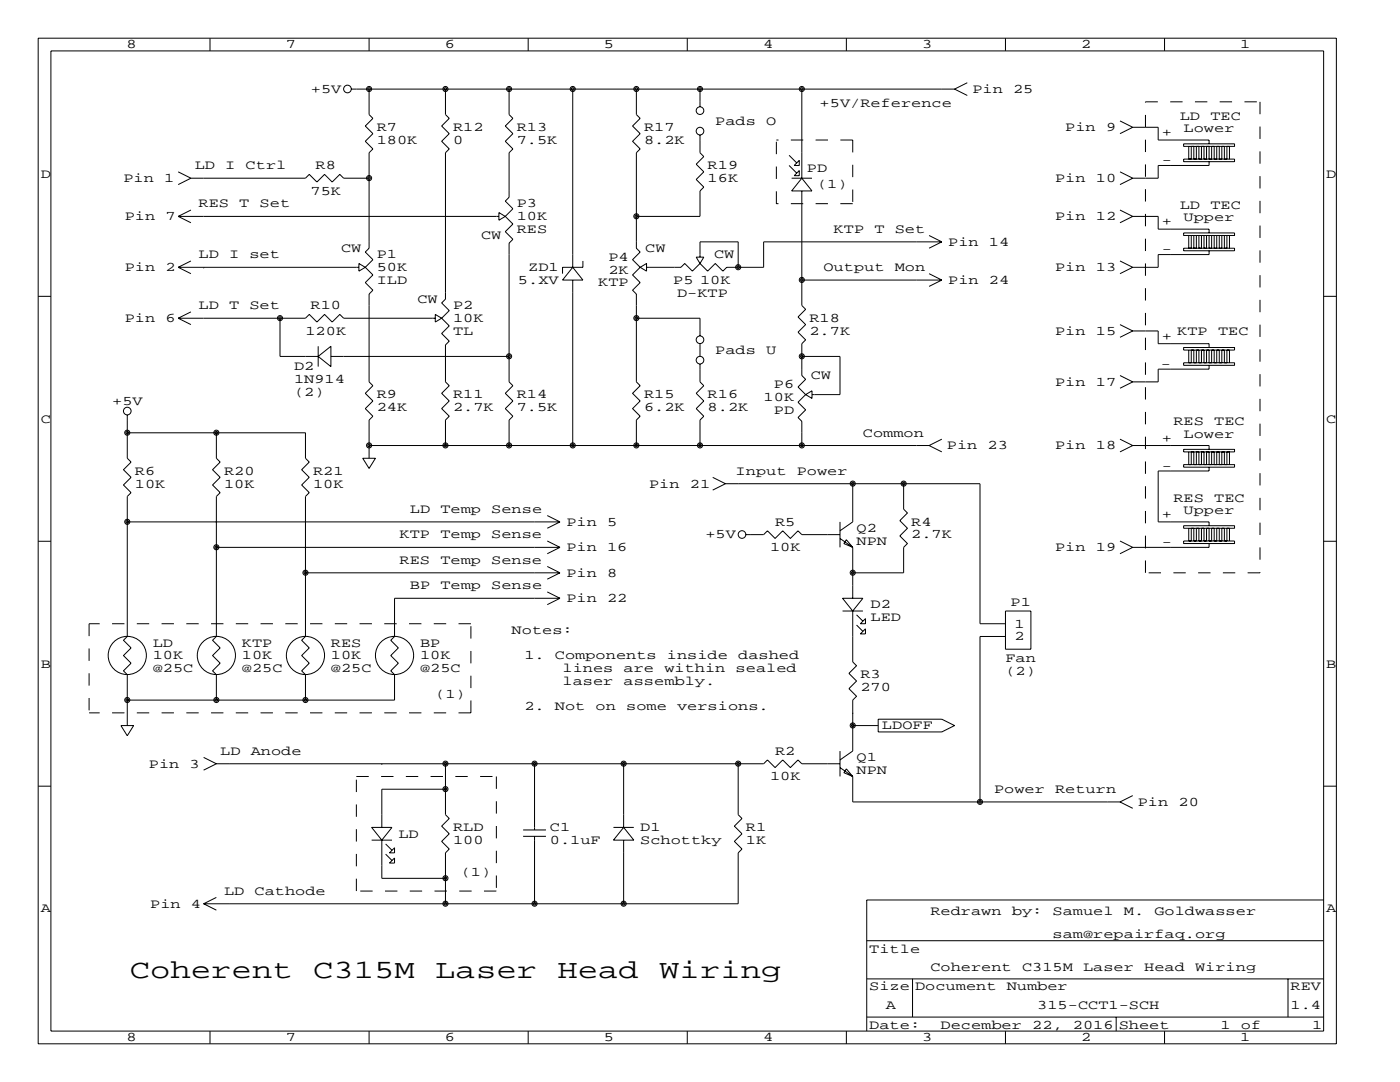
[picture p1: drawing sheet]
<svg xmlns="http://www.w3.org/2000/svg" width="279mm" height="216mm" viewBox="0 0 279 216" stroke-linecap="round" stroke-linejoin="round" font-family="sans-serif">
<g fill="none" stroke="#000" stroke-width=".2">
<path d="M7.6 7.6h259.1v200.7h-259.1zM10.2 10.2h254v195.5h-254zM41.9 7.6v2.6M70.1 17.8h120.4M73.7 7.6v2.6M73.7 17.8v5.1l.7 .7-1.5 1.5 1.5 1.6-1.5 1.5 1.5 1.5-.7 .8v19l-.8 .8 1.5 1.5-1.5 1.5M88.9 17.8v5.1l.8 .7-1.6 1.5 1.6 1.6-1.6 1.5 1.6 1.5-.8 .8v29.2l-.8 .8 1.6 1.5-1.6 1.5M101.6 17.8v5.1l.8 .7-1.6 1.5 1.6 1.6-1.6 1.5 1.6 1.5-.8 .8v8.9l-.8 .7 1.6 1.6-1.6 1.5M105.4 7.6v2.6M114.3 17.8v35.5M127 17.8v5.1l.8 .7-1.6 1.5 1.6 1.6-1.6 1.5 1.6 1.5-.8 .8v19l.8 .8-1.6 1.5 1.6 1.5M137.2 7.6v2.6"/>
<path d="M139.7 17.8v3.5M160 17.8v17.8M168.9 7.6v2.6M190.5 17.8l2.5 1.2M193 16.5l-2.5 1.3M200.7 7.6v2.6M232.4 7.6v2.6M35.6 34.3l2.5 1.3M38.1 35.6h22.9l.7-.8 1.5 1.5 1.6-1.5 1.5 1.5 1.5-1.5 .8 .8h5.1M38.1 35.6l-2.5 1.2M139.7 26.9v3.6l.8 .7-1.6 1.6 1.6 1.5-1.6 1.5 1.6 1.5-.8 .8v5.1h-12.7M157.5 33l1.5 1.5"/>
<path d="M157.5 31l1.5 1.5M158 35.6h4.1M158.5 33l1-1v1zM158.5 35.1l1-1.1v1.1zM160 38.1v22.9l.8 .7-1.5 1.5 1.5 1.6-1.5 1.5 1.5 1.5-.8 .8v6.3l.8 .8-1.5 1.5 1.5 1.5M160 35.6l2.1 2.5h-4.1zM223.5 24.1l2.6 1.3M223.5 34.3l2.6 1.3M226.1 25.4l-2.6 1.3M226.1 25.4h5v2.5h10.2v.8M226.1 35.6l-2.6 1.2M236.2 28.7h10.2v.5h-10.2z"/>
<path d="M236.2 31.7h10.2v.6h-10.2zM237.2 29.2v2.5M237.7 29.2v2.5M238.3 29.2v2.5M238.8 29.2v2.5M239.3 29.2v2.5M239.8 29.2v2.5M240.3 29.2v2.5M240.8 29.2v2.5M241.3 32.3v.7h-10.2v2.6h-5M241.3 29.2v2.5M241.8 29.2v2.5"/>
<path d="M242.3 29.2v2.5M242.8 29.2v2.5M243.3 29.2v2.5M243.8 29.2v2.5M244.3 29.2v2.5M244.9 29.2v2.5M245.4 29.2v2.5M7.6 59.1h2.6M35.6 53.3h36M35.6 43.2h64M35.6 53.3l2.5 1.3M35.6 43.2l2.5 1.2"/>
<path d="M38.1 52.1l-2.5 1.2M38.1 41.9l-2.5 1.3M40.6 53.3h.1M71.6 52.6l1.3 .7-1.3 .8zM72.9 53.3l1.5 1.6-1.5 1.5 1.5 1.5-.7 .8v17.5l.7 .8-1.5 1.5 1.5 1.5-1.5 1.5 1.5 1.6-.7 .7v7.6M99.6 42.4l1.2 .8-1.2 .7zM100.8 43.2l1.6 1.5-1.6 1.5 1.6 1.6-.8 .7v27.7l.8 .8-1.6 1.5 1.6 1.5-1.6 1.5 1.6 1.6-.8 .7v5.1M114.3 53.3l2 2.6h-4zM114.3 55.9v33M116.3 52.1v1.2h-4v1.3M127.8 53.3l-1.6 1.6 1.6 1.5-1.6 1.5 .8 .8v17.5l.8 .8-1.6 1.5 1.6 1.5-1.6 1.5 1.6 1.6-.8 .7v5.1M127.8 53.3l1.2-.7v1.5z"/>
<path d="M138.9 51.3h1.6l-.8 1.3zM139.7 52.6l-1.5 1.5-1.5-1.5-.8 .7h-6.9M139.7 51.3v-3h7.6v5M160 55.9h28M185.4 54.6l2.6 1.3M185.4 47l2.6 1.3M188 48.3h-35.6v5h-7.4l-.7 .8-1.6-1.5-1.5 1.5-1.5-1.5M188 55.9l-2.6 1.2M188 48.3l-2.6 1.2M223.5 52.1l2.6 1.2M223.5 41.9l2.6 1.3M226.1 53.3l-2.6 1.3"/>
<path d="M226.1 43.2l-2.6 1.2M226.1 43.2h5v2.5h10.2v.8M236.2 46.5h10.2v.5h-10.2zM236.2 49.5h10.2v.5h-10.2zM237.2 47v2.5M237.7 47v2.5M238.3 47v2.5M238.8 47v2.5M239.3 47v2.5M239.8 47v2.5M240.3 47v2.5M240.8 47v2.5"/>
<path d="M241.3 50v.8h-10.2v2.5h-5M241.3 47v2.5M241.8 47v2.5M242.3 47v2.5M242.8 47v2.5M243.3 47v2.5M243.8 47v2.5M244.3 47v2.5M244.9 47v2.5M245.4 47v2.5M264.2 59.1h2.5M35.6 63.5h25.4l.7-.8 1.5 1.6 1.6-1.6 1.5 1.6 1.5-1.6 .8 .8h18.3"/>
<path d="M35.6 63.5l2.5 1.3M38.1 62.2l-2.5 1.3M55.9 63.5v7.6h7.6M63.5 71.1l2.5-2v4.1zM63.5 69.1v4.1M66 71.1h35.6M86.9 62.7l1.2 .8-1.2 .8zM88.1 63.5l1.6 1.5-1.6 1.5 1.6 1.6-.8 .7v7.4l.8 .8-1.6 1.5 1.6 1.5-1.6 1.5 1.6 1.6-.8 .7v5.1M127 63.5h12.7v3.6M139.7 68.6v2.5M139.7 72.6v3.6l.8 .8-1.6 1.5 1.6 1.5-1.6 1.5 1.6 1.6-.8 .7v5.1M160 71.1h7.6v7.6h-5.5"/>
<path d="M160.8 78.7l-1.5 1.6 1.5 1.5-1.5 1.5 .7 .8v4.8M160.8 78.7l1.3-.7v1.5zM223.5 64.8l2.6 1.2M223.5 74.9l2.6 1.3M226.1 66h5v2.6h10.2v.7M226.1 66l-2.6 1.3M226.1 76.2l-2.6 1.3M236.2 69.3h10.2v.5h-10.2zM236.2 72.4h10.2v.5h-10.2zM237.2 69.8v2.6M237.7 69.8v2.6M238.3 69.8v2.6"/>
<path d="M238.8 69.8v2.6M239.3 69.8v2.6M239.8 69.8v2.6M240.3 69.8v2.6M240.8 69.8v2.6M241.3 69.8v2.6M241.3 72.9v.8h-10.2v2.5h-5M241.8 69.8v2.6M242.3 69.8v2.6M242.8 69.8v2.6M243.3 69.8v2.6M243.8 69.8v2.6"/>
<path d="M244.3 69.8v2.6M244.9 69.8v2.6M245.4 69.8v2.6M25.4 82.8v8.6l.8 .8-1.6 1.5 1.6 1.5-1.6 1.6 1.6 1.5-.8 .8v27.9l-.8 .8 1.6 1.5-1.6 1.5 1.6 1.5-1.6 1.6 .8 .7v10.2M25.4 86.4h35.6v5l.7 .8-1.5 1.5 1.5 1.5-1.5 1.6 1.5 1.5-.7 .8v27.9l-.8 .8 1.5 1.5-1.5 1.5 1.5 1.5-1.5 1.6 .8 .7v5.1M43.2 86.4v5l.7 .8-1.5 1.5 1.5 1.5-1.5 1.6 1.5 1.5-.7 .8v27.9l-.8 .8 1.5 1.5-1.5 1.5 1.5 1.5-1.5 1.6 .8 .7v5.1M72.4 91.4h2.5l-1.2 2.1zM73.7 88.9h111.7M142.2 95.2l2.6 1.3M144.8 96.5l-2.6 1.3M144.8 96.5h50.8v28h5.1M170.2 96.5v7.6l-2.6 1.8"/>
<path d="M180.3 96.5v5.1l.8 .8-1.5 1.5 1.5 1.5-1.5 1.5 1.5 1.6-.8 .7v5.1h-10.1M185.4 88.9l2.6 1.3M188 87.6l-2.6 1.3M223.5 87.6l2.6 1.3M226.1 88.9h15.2v.8M226.1 88.9l-2.6 1.3M228.6 88.9h.1M236.2 89.7h10.2v.5h-10.2zM236.2 92.7h10.2v.5h-10.2zM237.2 90.2v2.5M237.7 90.2v2.5M238.3 90.2v2.5"/>
<path d="M238.8 90.2v2.5M239.3 90.2v2.5M239.8 90.2v2.5M240.3 90.2v2.5M240.8 90.2v2.5M241.3 90.2v2.5M241.3 93.2v.8h-10.2v10.1h10.2v.8M241.8 90.2v2.5M242.3 90.2v2.5M242.8 90.2v2.5M243.3 90.2v2.5M243.8 90.2v2.5"/>
<path d="M244.3 90.2v2.5M244.9 90.2v2.5M245.4 90.2v2.5M7.6 108h2.6M25.4 104.1h86.4M43.2 109.2h68.6M61 114.3h50.8M109.2 102.9l2.6 1.2M109.2 107.9l2.6 1.3M109.2 113l2.6 1.3M109.2 118.1l2.6 1.3M111.8 104.1l-2.6 1.3"/>
<path d="M111.8 109.2l-2.6 1.3M111.8 119.4h-33.1v7.6l-.7 .8 1.5 1.5-1.5 1.5 1.5 1.5-1.5 1.6 .7 .7v5.1h-53.3M111.8 114.3l-2.6 1.3M111.8 119.4l-2.6 1.2M148.8 106.7h3.6l.8-.8 1.5 1.5 1.5-1.5 1.5 1.5 1.6-1.5 .7 .8h7.6M167.6 104.1v5.1M167.6 107.4l2.6 1.8M168.1 119.4h4.1l-2 2.5zM168.9 107.7l1.3 1.5-1.8-.7zM170.2 109.2v10.2M223.5 107.9l2.6 1.3M226.1 109.2l-2.6 1.3"/>
<path d="M228.6 109.2h.1M236.2 104.9h10.2v.5h-10.2zM236.2 107.9h10.2v.6h-10.2zM237.2 105.4v2.5M237.7 105.4v2.5M238.3 105.4v2.5M238.8 105.4v2.5M239.3 105.4v2.5M239.8 105.4v2.5M240.3 105.4v2.5M240.8 105.4v2.5M241.3 105.4v2.5"/>
<path d="M241.3 108.5v.7h-15.2M241.8 105.4v2.5M242.3 105.4v2.5M242.8 105.4v2.5M243.3 105.4v2.5M243.8 105.4v2.5M244.3 105.4v2.5M244.9 105.4v2.5M245.4 105.4v2.5M264.2 108h2.5M168.1 121.9h4.1M170.2 121.9v10.2l.7 .7-1.5 1.6 1.5 1.5-1.5 1.5 1.5 1.5-.7 .8v10.2l-2.6 1.7"/>
<path d="M170.9 122.7l1.3 1.3M170.9 124.7l1.3 1.3M171.7 124.5l1-1.1v1.1zM172.7 125.5v1h-1zM200.7 121.9h5v7.6h-5zM200.7 127h-5.1v33M7.6 156.9h2.6M24.1 144.8h2.6l-1.3 2zM40.6 151.1l2.6 1.3M43.2 152.4h109.2l.8-.8 1.5 1.6 1.5-1.6 1.5 1.6 1.6-1.6 .7 .8h7.6M43.2 152.4l-2.6 1.3M76.2 152.4h.1"/>
<path d="M88.9 157.5h.1M88.9 152.4v10.2l.8 .7-1.6 1.5 1.6 1.6-1.6 1.5 1.6 1.5-.8 .8v10.1M88.9 157.5h-12.7v7.6M106.7 152.4v13.2M124.5 152.4v12.7M147.3 152.4v10.2l.8 .7-1.5 1.5 1.5 1.6-1.5 1.5 1.5 1.5-.8 .8v10.1h-106.7M167.6 149.9v5M167.6 153.2l2.6 1.7M168.9 153.4l1.3 1.5-1.8-.7zM170.2 142.2h.1M170.2 154.9v5.1h53.3M170.2 144.8h5.1"/>
<path d="M175.3 143.5h12.7l2.5 1.3-2.5 1.2h-12.7zM226.1 158.7l-2.6 1.3M264.2 156.9h2.5M43.2 179.1l-2.6 1.2M74.2 167.6h4M74.2 165.1h4l-2 2.5zM76.2 167.6v7.7h12.7M77 168.4l1.2 1.3M77 170.4l1.2 1.3M78.7 169.2v1h-1zM78.7 171.2v1h-1zM88.9 175.3h.1"/>
<path d="M104.4 166.9h4.6M104.4 165.6h4.6M106.7 166.9v13.4M122.4 165.1h4.1M124.5 167.6v12.7M124.5 165.1l2 2.5h-4.1zM223.5 160l2.6 1.3M264.2 179.6h-91.2v26.1M40.6 180.3l2.6 1.3M173 195.3h91.2M173 187.7h91.2M182.1 195.3v7.6"/>
<path d="M257 195.3v7.6M41.9 205.7v2.6M73.7 205.7v2.6M105.4 205.7v2.6M137.2 205.7v2.6M168.9 205.7v2.6M173 202.9h91.2M200.7 205.7v2.6M222.8 202.9v2.8M232.4 205.7v2.6"/>
<circle cx="69.3" cy="17.8" r=".76"/>
<circle cx="73.7" cy="17.8" r=".51"/>
<circle cx="73.7" cy="17.8" r=".25"/>
<circle cx="88.9" cy="17.8" r=".51"/>
<circle cx="88.9" cy="17.8" r=".25"/>
<circle cx="101.6" cy="17.8" r=".51"/>
<circle cx="101.6" cy="17.8" r=".25"/>
<circle cx="114.3" cy="17.8" r=".51"/>
<circle cx="114.3" cy="17.8" r=".25"/>
<circle cx="127" cy="17.8" r=".51"/>
<circle cx="127" cy="17.8" r=".25"/>
<circle cx="139.7" cy="17.8" r=".51"/>
<circle cx="139.7" cy="17.8" r=".25"/>
<circle cx="160" cy="17.8" r=".51"/>
<circle cx="160" cy="17.8" r=".25"/>
<circle cx="73.7" cy="35.5" r=".51"/>
<circle cx="73.7" cy="35.5" r=".25"/>
<circle cx="139.7" cy="22.1" r=".76"/>
<circle cx="139.7" cy="26.2" r=".76"/>
<circle cx="127" cy="43.2" r=".51"/>
<circle cx="127" cy="43.2" r=".25"/>
<circle cx="147.3" cy="53.3" r=".51"/>
<circle cx="147.3" cy="53.3" r=".25"/>
<circle cx="160" cy="55.9" r=".51"/>
<circle cx="160" cy="55.9" r=".25"/>
<circle cx="55.9" cy="63.5" r=".51"/>
<circle cx="55.9" cy="63.5" r=".25"/>
<circle cx="101.6" cy="71.1" r=".51"/>
<circle cx="101.6" cy="71.1" r=".25"/>
<circle cx="127" cy="63.5" r=".51"/>
<circle cx="127" cy="63.5" r=".25"/>
<circle cx="139.7" cy="71.9" r=".76"/>
<circle cx="139.7" cy="67.8" r=".76"/>
<circle cx="160" cy="71.1" r=".51"/>
<circle cx="160" cy="71.1" r=".25"/>
<circle cx="25.4" cy="86.3" r=".51"/>
<circle cx="25.4" cy="82" r=".76"/>
<circle cx="25.4" cy="86.3" r=".25"/>
<circle cx="43.2" cy="86.3" r=".51"/>
<circle cx="43.2" cy="86.3" r=".25"/>
<circle cx="73.7" cy="88.9" r=".51"/>
<circle cx="73.7" cy="88.9" r=".25"/>
<circle cx="88.9" cy="88.9" r=".51"/>
<circle cx="88.9" cy="88.9" r=".25"/>
<circle cx="101.6" cy="88.9" r=".51"/>
<circle cx="101.6" cy="88.9" r=".25"/>
<circle cx="114.3" cy="88.9" r=".51"/>
<circle cx="114.3" cy="88.9" r=".25"/>
<circle cx="127" cy="88.9" r=".51"/>
<circle cx="127" cy="88.9" r=".25"/>
<circle cx="139.7" cy="88.9" r=".51"/>
<circle cx="139.7" cy="88.9" r=".25"/>
<circle cx="160" cy="88.9" r=".51"/>
<circle cx="160" cy="88.9" r=".25"/>
<circle cx="170.2" cy="96.5" r=".51"/>
<circle cx="170.2" cy="96.5" r=".25"/>
<circle cx="180.3" cy="96.5" r=".51"/>
<circle cx="180.3" cy="96.5" r=".25"/>
<circle cx="25.4" cy="104.1" r=".51"/>
<circle cx="25.4" cy="104.1" r=".25"/>
<circle cx="43.2" cy="109.2" r=".51"/>
<circle cx="43.2" cy="109.2" r=".25"/>
<circle cx="61" cy="114.3" r=".51"/>
<circle cx="61" cy="114.3" r=".25"/>
<circle cx="148.1" cy="106.7" r=".76"/>
<circle cx="170.2" cy="114.3" r=".51"/>
<circle cx="170.2" cy="114.3" r=".25"/>
<circle cx="25.4" cy="130.8" r="3.8"/>
<circle cx="25.4" cy="139.7" r=".51"/>
<circle cx="25.4" cy="139.7" r=".25"/>
<circle cx="43.2" cy="130.8" r="3.8"/>
<circle cx="43.2" cy="139.7" r=".51"/>
<circle cx="43.2" cy="139.7" r=".25"/>
<circle cx="61" cy="130.8" r="3.8"/>
<circle cx="61" cy="139.7" r=".51"/>
<circle cx="61" cy="139.7" r=".25"/>
<circle cx="78.7" cy="130.8" r="3.8"/>
<circle cx="88.9" cy="157.5" r=".51"/>
<circle cx="88.9" cy="152.4" r=".51"/>
<circle cx="88.9" cy="157.5" r=".25"/>
<circle cx="88.9" cy="152.4" r=".25"/>
<circle cx="106.7" cy="152.4" r=".51"/>
<circle cx="106.7" cy="152.4" r=".25"/>
<circle cx="124.5" cy="152.4" r=".51"/>
<circle cx="124.5" cy="152.4" r=".25"/>
<circle cx="147.3" cy="152.4" r=".51"/>
<circle cx="147.3" cy="152.4" r=".25"/>
<circle cx="170.2" cy="144.8" r=".51"/>
<circle cx="170.2" cy="144.8" r=".25"/>
<circle cx="195.6" cy="160" r=".51"/>
<circle cx="195.6" cy="160" r=".25"/>
<circle cx="88.9" cy="175.2" r=".51"/>
<circle cx="88.9" cy="175.2" r=".25"/>
<circle cx="88.9" cy="180.3" r=".51"/>
<circle cx="88.9" cy="180.3" r=".25"/>
<circle cx="106.7" cy="180.3" r=".51"/>
<circle cx="106.7" cy="180.3" r=".25"/>
<circle cx="124.5" cy="180.3" r=".51"/>
<circle cx="124.5" cy="180.3" r=".25"/>
</g>
<g fill="none" stroke="#000" stroke-width=".2" stroke-dasharray="2.5" stroke-linecap="butt">
<path d="M170.2 27.9h-15.3M170.2 27.9v12.7M228.6 20.3h22.9M251.5 20.3v94M154.9 40.6v-12.7M170.2 40.6h-15.3M228.6 114.3v-94M251.5 114.3h-22.9M17.8 124.5v17.7M94 124.5h-76.2M71.1 154.9h28M94 142.2v-17.7"/>
<path d="M94 142.2h-76.2M99.1 154.9v22.9M71.1 177.8v-22.9M99.1 177.8h-28"/>
</g>
<g font-size="5.3">
<text x="25.9" y="195.1">Coherent</text>
<text x="62.5" y="195.1">C315M</text>
<text x="86.9" y="195.1">Laser</text>
<text x="111.3" y="195.1">Head</text>
<text x="131.6" y="195.1">Wiring</text>
</g>
<g font-size="2.6">
<text x="25.3" y="9.7">8</text>
<text x="57" y="9.7">7</text>
<text x="88.8" y="9.7">6</text>
<text x="120.5" y="9.7">5</text>
<text x="152.3" y="9.7">4</text>
<text x="184" y="9.7">3</text>
<text x="215.8" y="9.7">2</text>
<text x="247.5" y="9.7">1</text>
<text x="62.1" y="18.5">+5V</text>
<text x="163.6" y="21.3">+5V/Reference</text>
<text x="194.1" y="18.5">Pin</text>
<text x="202.2" y="18.5">25</text>
<text x="235.5" y="23.9">LD</text>
<text x="241.6" y="23.9">TEC</text>
<text x="75.2" y="26.2">R7</text>
<text x="75.2" y="28.7">180K</text>
<text x="90.4" y="26.2">R12</text>
<text x="90.4" y="28.7">0</text>
<text x="103.1" y="26.2">R13</text>
<text x="103.1" y="28.7">7.5K</text>
<text x="128.5" y="26.2">R17</text>
<text x="128.5" y="28.7">8.2K</text>
<text x="142.7" y="24.9">Pads</text>
<text x="152.9" y="24.9">O</text>
<text x="212.6" y="26.2">Pin</text>
<text x="220.7" y="26.2">9</text>
<text x="231.9" y="27.2">+</text>
<text x="236.2" y="26.4">Lower</text>
<text x="8.1" y="35.5">D</text>
<text x="38.9" y="33.8">LD</text>
<text x="45" y="33.8">I</text>
<text x="49" y="33.8">Ctrl</text>
<text x="63" y="33.8">R8</text>
<text x="141.2" y="33.8">R19</text>
<text x="161" y="34.3">PD</text>
<text x="231.9" y="32.8">-</text>
<text x="264.7" y="35.5">D</text>
<text x="24.6" y="36.3">Pin</text>
<text x="32.8" y="36.3">1</text>
<text x="39.6" y="41.4">RES</text>
<text x="47.8" y="41.4">T</text>
<text x="51.8" y="41.4">Set</text>
<text x="62" y="38.9">75K</text>
<text x="103.1" y="41.4">P3</text>
<text x="141.2" y="36.3">16K</text>
<text x="163.1" y="37.6">(1)</text>
<text x="210.6" y="36.3">Pin</text>
<text x="218.7" y="36.3">10</text>
<text x="235.5" y="41.7">LD</text>
<text x="241.6" y="41.7">TEC</text>
<text x="24.9" y="43.9">Pin</text>
<text x="33" y="43.9">7</text>
<text x="96" y="47.8">CW</text>
<text x="103.1" y="43.9">10K</text>
<text x="103.1" y="46.5">RES</text>
<text x="166.4" y="46.5">KTP</text>
<text x="174.5" y="46.5">T</text>
<text x="178.6" y="46.5">Set</text>
<text x="210.6" y="43.9">Pin</text>
<text x="218.7" y="43.9">12</text>
<text x="231.9" y="45">+</text>
<text x="236.2" y="44.2">Upper</text>
<text x="39.6" y="51.6">LD</text>
<text x="45.7" y="51.6">I</text>
<text x="49.8" y="51.6">set</text>
<text x="68.1" y="50.3">CW</text>
<text x="75.2" y="51.6">P1</text>
<text x="121.4" y="52.1">P4</text>
<text x="128.8" y="50.3">CW</text>
<text x="142.5" y="51.6">CW</text>
<text x="189.2" y="49">Pin</text>
<text x="197.4" y="49">14</text>
<text x="231.9" y="50.5">-</text>
<text x="24.9" y="54.1">Pin</text>
<text x="33" y="54.1">2</text>
<text x="75.2" y="54.1">50K</text>
<text x="75.2" y="56.6">ILD</text>
<text x="103.4" y="56.6">5.XV</text>
<text x="105.4" y="54.1">ZD1</text>
<text x="119.4" y="57.1">KTP</text>
<text x="121.4" y="54.6">2K</text>
<text x="134.4" y="56.6">P5 10K</text>
<text x="135.1" y="59.2">D-KTP</text>
<text x="164.3" y="54.1">Output</text>
<text x="178.6" y="54.1">Mon</text>
<text x="189.2" y="56.6">Pin</text>
<text x="197.4" y="56.6">24</text>
<text x="210.6" y="54.1">Pin</text>
<text x="218.7" y="54.1">13</text>
<text x="24.9" y="64.3">Pin</text>
<text x="33" y="64.3">6</text>
<text x="39.6" y="61.7">LD</text>
<text x="45.7" y="61.7">T</text>
<text x="49.8" y="61.7">Set</text>
<text x="62" y="61.7">R10</text>
<text x="83.3" y="60.5">CW</text>
<text x="90.4" y="61.7">P2</text>
<text x="90.4" y="64.3">10K</text>
<text x="161.5" y="64.3">R18</text>
<text x="61" y="66.8">120K</text>
<text x="90.4" y="66.8">TL</text>
<text x="142.7" y="70.6">Pads</text>
<text x="152.9" y="70.6">U</text>
<text x="161.5" y="66.8">2.7K</text>
<text x="210.6" y="66.8">Pin</text>
<text x="218.7" y="66.8">15</text>
<text x="231.9" y="67.8">+</text>
<text x="234.9" y="66.8">KTP</text>
<text x="243.1" y="66.8">TEC</text>
<text x="58.7" y="73.9">D2</text>
<text x="58.7" y="76.5">1N914</text>
<text x="154.4" y="77.5">P6</text>
<text x="161.8" y="75.7">CW</text>
<text x="210.6" y="77">Pin</text>
<text x="218.7" y="77">17</text>
<text x="231.6" y="73.4">-</text>
<text x="22.4" y="80.8">+5V</text>
<text x="58.7" y="79">(2)</text>
<text x="75.2" y="79.5">R9</text>
<text x="75.2" y="82">24K</text>
<text x="90.4" y="79.5">R11</text>
<text x="90.4" y="82">2.7K</text>
<text x="103.1" y="79.5">R14</text>
<text x="103.1" y="82">7.5K</text>
<text x="128.5" y="79.5">R15</text>
<text x="128.5" y="82">6.2K</text>
<text x="141.2" y="79.5">R16</text>
<text x="141.2" y="82">8.2K</text>
<text x="152.4" y="80">10K</text>
<text x="154.4" y="82.5">PD</text>
<text x="8.1" y="84.3">C</text>
<text x="172.2" y="87.1">Common</text>
<text x="189" y="89.7">Pin</text>
<text x="197.1" y="89.7">23</text>
<text x="210.6" y="89.7">Pin</text>
<text x="218.7" y="89.7">18</text>
<text x="231.9" y="88.1">+</text>
<text x="234.2" y="84.8">RES</text>
<text x="236.2" y="87.4">Lower</text>
<text x="242.3" y="84.8">TEC</text>
<text x="264.7" y="84.3">C</text>
<text x="26.9" y="94.7">R6</text>
<text x="44.7" y="94.7">R20</text>
<text x="62.5" y="94.7">R21</text>
<text x="146.8" y="94.7">Input</text>
<text x="159" y="94.7">Power</text>
<text x="231.9" y="93.7">-</text>
<text x="26.9" y="97.3">10K</text>
<text x="44.7" y="97.3">10K</text>
<text x="62.5" y="97.3">10K</text>
<text x="129.5" y="97.3">Pin</text>
<text x="137.7" y="97.3">21</text>
<text x="234.2" y="100.1">RES</text>
<text x="242.3" y="100.1">TEC</text>
<text x="79.8" y="107.4">KTP</text>
<text x="81.8" y="102.4">LD</text>
<text x="87.9" y="102.4">Temp</text>
<text x="87.9" y="107.4">Temp</text>
<text x="98" y="102.4">Sense</text>
<text x="98" y="107.4">Sense</text>
<text x="113" y="104.9">Pin</text>
<text x="121.2" y="104.9">5</text>
<text x="140.8" y="107.4">+5V</text>
<text x="154.7" y="104.9">R5</text>
<text x="170.9" y="106.2">Q2</text>
<text x="181.9" y="104.9">R4</text>
<text x="181.9" y="107.4">2.7K</text>
<text x="231.9" y="103.4">+</text>
<text x="236.2" y="102.6">Upper</text>
<text x="79.8" y="112.5">RES</text>
<text x="87.9" y="112.5">Temp</text>
<text x="98" y="112.5">Sense</text>
<text x="113" y="110">Pin</text>
<text x="121.2" y="110">16</text>
<text x="153.7" y="110">10K</text>
<text x="170.9" y="108.7">NPN</text>
<text x="210.6" y="110">Pin</text>
<text x="218.7" y="110">19</text>
<text x="231.9" y="109">-</text>
<text x="81.8" y="117.6">BP</text>
<text x="87.9" y="117.6">Temp</text>
<text x="98" y="117.6">Sense</text>
<text x="113" y="115.1">Pin</text>
<text x="121.2" y="115.1">8</text>
<text x="113" y="120.1">Pin</text>
<text x="121.2" y="120.1">22</text>
<text x="173.7" y="121.4">D2</text>
<text x="173.7" y="124">LED</text>
<text x="201.7" y="120.9">P1</text>
<text x="202.4" y="125.2">1</text>
<text x="30.5" y="129">LD</text>
<text x="30.5" y="131.6">10K</text>
<text x="48.3" y="129">KTP</text>
<text x="48.3" y="131.6">10K</text>
<text x="66" y="129">RES</text>
<text x="66" y="131.6">10K</text>
<text x="83.8" y="129">BP</text>
<text x="83.8" y="131.6">10K</text>
<text x="102.1" y="126.5">Notes:</text>
<text x="104.6" y="131.6">1.</text>
<text x="110.7" y="131.6">Components</text>
<text x="133.1" y="131.6">inside</text>
<text x="147.3" y="131.6">dashed</text>
<text x="202.4" y="127.8">2</text>
<text x="8.1" y="133.2">B</text>
<text x="30.5" y="134.1">@25C</text>
<text x="48.3" y="134.1">@25C</text>
<text x="66" y="134.1">@25C</text>
<text x="83.8" y="134.1">@25C</text>
<text x="112.3" y="136.7">laser</text>
<text x="112.3" y="134.1">lines</text>
<text x="124.5" y="136.7">assembly.</text>
<text x="124.5" y="134.1">are</text>
<text x="132.6" y="134.1">within</text>
<text x="146.8" y="134.1">sealed</text>
<text x="171.7" y="135.4">R3</text>
<text x="171.7" y="137.9">270</text>
<text x="200.7" y="132.1">Fan</text>
<text x="200.7" y="134.6">(2)</text>
<text x="264.7" y="133.2">B</text>
<text x="86.9" y="139.2">(1)</text>
<text x="104.6" y="141.7">2.</text>
<text x="110.7" y="141.7">Not</text>
<text x="118.9" y="141.7">on</text>
<text x="125" y="141.7">some</text>
<text x="135.1" y="141.7">versions.</text>
<text x="176" y="145.5">LDOFF</text>
<text x="29.7" y="153.2">Pin</text>
<text x="37.8" y="153.2">3</text>
<text x="43.9" y="150.6">LD</text>
<text x="50" y="150.6">Anode</text>
<text x="153.7" y="155.7">10K</text>
<text x="154.7" y="150.6">R2</text>
<text x="170.9" y="151.9">Q1</text>
<text x="170.9" y="154.4">NPN</text>
<text x="198.4" y="158.2">Power</text>
<text x="210.6" y="158.2">Return</text>
<text x="227.1" y="160.8">Pin</text>
<text x="235.2" y="160.8">20</text>
<text x="79.5" y="167.1">LD</text>
<text x="90.4" y="165.9">RLD</text>
<text x="109.7" y="165.9">C1</text>
<text x="127.8" y="165.9">D1</text>
<text x="148.8" y="165.9">R1</text>
<text x="90.4" y="168.4">100</text>
<text x="109.7" y="168.4">0.1uF</text>
<text x="127.8" y="168.4">Schottky</text>
<text x="148.8" y="168.4">1K</text>
<text x="44.7" y="178.6">LD</text>
<text x="50.8" y="178.6">Cathode</text>
<text x="91.9" y="174.8">(1)</text>
<text x="8.1" y="182.1">A</text>
<text x="30" y="181.1">Pin</text>
<text x="38.1" y="181.1">4</text>
<text x="185.7" y="182.6">Redrawn</text>
<text x="201.9" y="182.6">by:</text>
<text x="210.1" y="182.6">Samuel</text>
<text x="224.3" y="182.6">M.</text>
<text x="230.4" y="182.6">Goldwasser</text>
<text x="264.7" y="182.1">A</text>
<text x="173.5" y="190.2">Title</text>
<text x="210.1" y="187.2">sam@repairfaq.org</text>
<text x="173.5" y="197.6">Size Document</text>
<text x="185.7" y="193.8">Coherent</text>
<text x="200.9" y="197.6">Number</text>
<text x="204" y="193.8">C315M</text>
<text x="216.2" y="193.8">Laser</text>
<text x="228.3" y="193.8">Head</text>
<text x="238.5" y="193.8">Wiring</text>
<text x="257.6" y="197.6">REV</text>
<text x="176.8" y="201.4">A</text>
<text x="207" y="201.4">315-CCT1-SCH</text>
<text x="257.6" y="201.4">1.4</text>
<text x="25.3" y="207.8">8</text>
<text x="57" y="207.8">7</text>
<text x="88.8" y="207.8">6</text>
<text x="120.5" y="207.8">5</text>
<text x="152.3" y="207.8">4</text>
<text x="173.5" y="205.2">Date:</text>
<text x="184" y="207.8">3</text>
<text x="187.7" y="205.2">December</text>
<text x="206" y="205.2">22,</text>
<text x="214.1" y="205.2">2016 Sheet</text>
<text x="215.8" y="207.8">2</text>
<text x="243.6" y="205.2">1</text>
<text x="247.5" y="207.8">1</text>
<text x="247.7" y="205.2">of</text>
<text x="261.9" y="205.2">1</text>
</g>
</svg>
